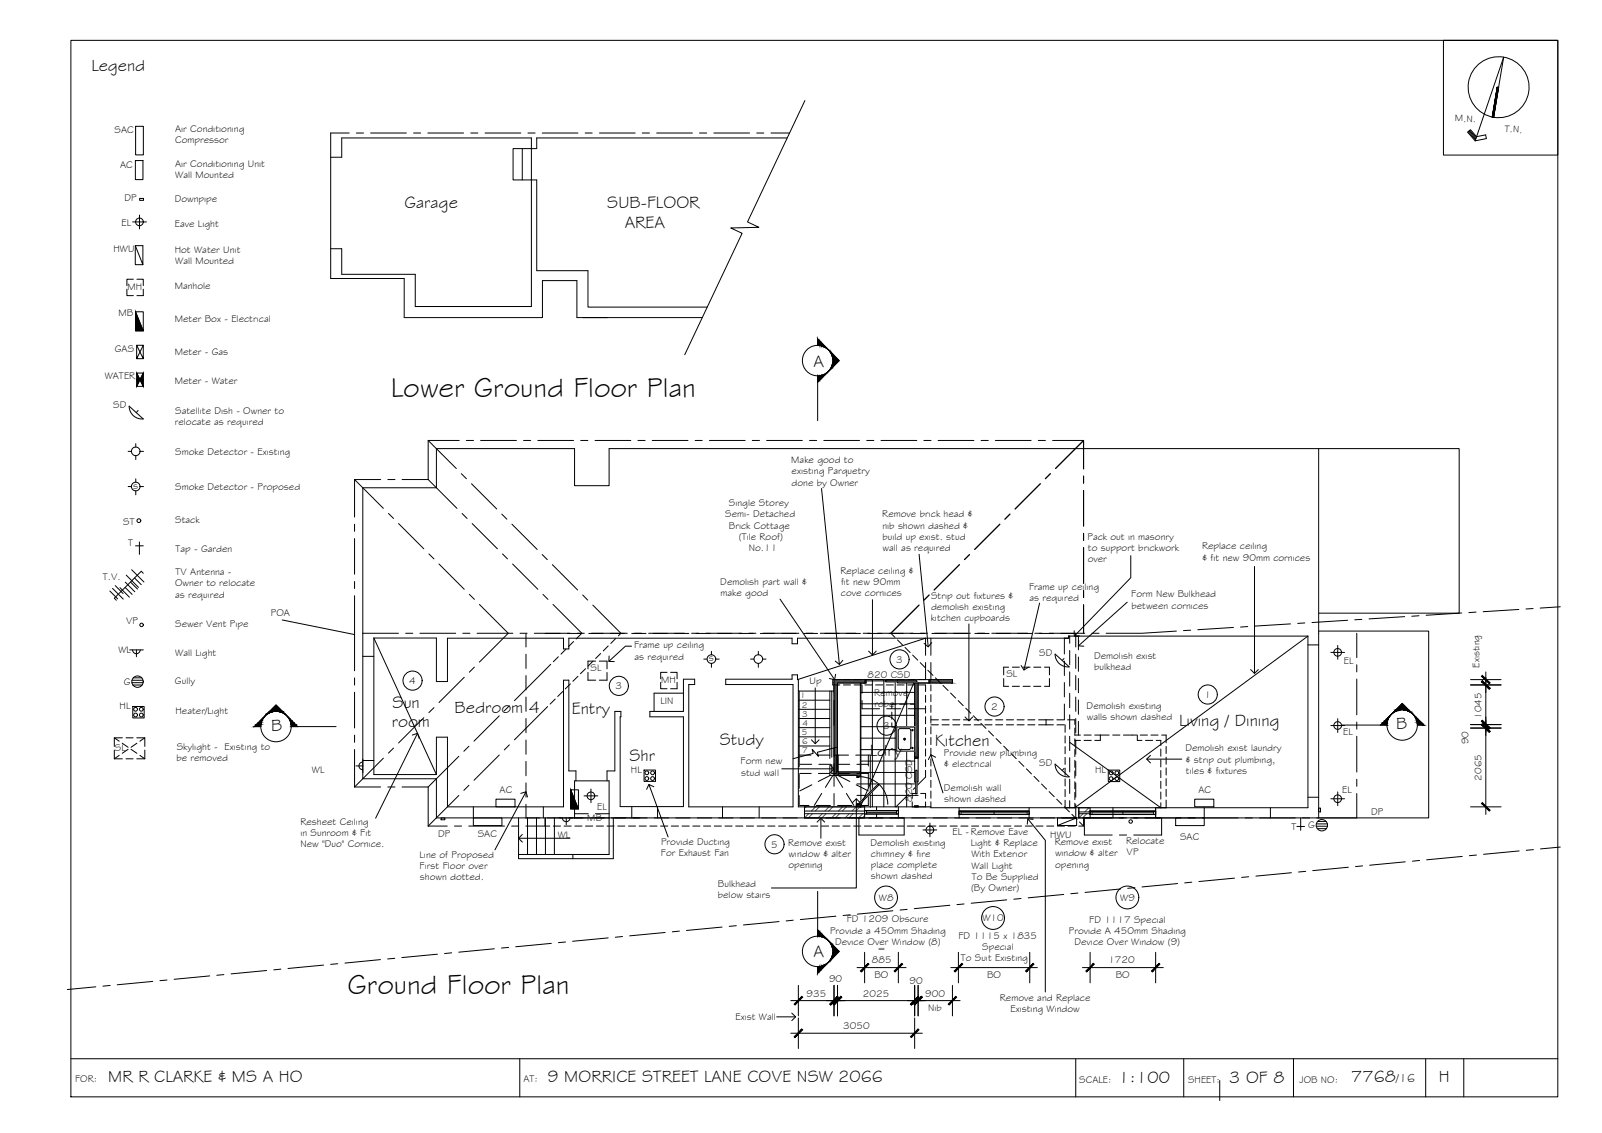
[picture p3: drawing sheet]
<svg xmlns="http://www.w3.org/2000/svg" width="420mm" height="297mm" viewBox="0 0 420 297" stroke-linecap="round" stroke-linejoin="round" font-family="sans-serif">
<!-- layer: HATCH -->
<g fill="#545454" stroke="#545454" stroke-width=".26">
<path d="M218.7 178.2l8.2 .9v-.9zM218.7 178.2l8.2 .9h-8.2z"/>
<path d="M218.7 179.1l1 .5v-.5zM218.7 179.1l1 .5h-1z"/>
<path d="M239.9 179.1l.9 19.4v-19.4zM239.9 179.1l.9 19.4h-.9z"/>
<path d="M245.8 178.2l4 .9v-.9zM245.8 178.2l4 .9h-3.1z"/>
<path d="M243.9 178.2l2.8 .9-.9-.9zM243.9 178.2l2.8 .9h-2.8z"/>
<path d="M224.8 211.1l.8 .1zM224.8 211.1l.8 .1z"/>
<path d="M224.8 211.2l.8 .3v-.3zM224.8 211.2l.8 .3h-.8z"/>
<path d="M218.7 179.6l1 22.8v-22.8zM218.7 179.6l1 22.8h-1z"/>
<path d="M218.7 202.4l6.9 .9v-.9zM218.7 202.4l6.9 .9h-6.9z"/>
<path d="M224.8 203.3l.8 .2v-.2zM224.8 203.3l.8 .2h-.8z"/>
</g>
<!-- layer: NEWWORK -->
<g fill="none" stroke="#000" stroke-width=".26">
<path d="M138 166.1v3.5M138 171.5v3.8M138 177.1v3.8M142.9 166.1h4M148.8 166.1h3.8M154.4 166.1h3.8M160 166.1h3.8M165.7 166.1h3.7M171.3 166.1h3.8M176.9 166.1h3.8M182.5 166.1h3.8M188.2 166.1h3.7"/>
<path d="M193.8 166.1h3.8M199.4 166.1h3.8M205 166.1h3.8M210.7 166.1h3.7M216.3 166.1h3.8M221.9 166.1h3.8M225.6 179.1v24.4M227.5 166.1h3.8M233.2 166.1h3.7M238.8 166.1h3.8M239.9 179.1v19.4h.9v-19.4h9v-.9h-5.9v.9M244.4 166.1h3.8"/>
<path d="M250 166.1h3.8M255.7 166.1h3.7M261.3 166.1h3.7M266.9 166.1h3.8M272.5 166.1h3.8M278.2 166.1h3.9v3.5M280.6 166.8v1.8M280.6 170.5v3.8M280.6 176.1v3.8M282.1 171.5v3.8M282.1 177.1v3.8M138 182.7v3.8"/>
<path d="M138 188.4v3.7M138 194v3.8M138 199.6v3.8M280.6 181.8v3.7M280.6 187.4v3.7M280.6 193v3.8M280.6 198.6v3.8M282.1 182.7v3.8M282.1 188.4v3.7M282.1 194v3.8M282.1 199.6v3.8M138 205.2v3.8"/>
<path d="M138 210.9v3.5h3.6M143.5 214.4h3.7M149.1 214.4h3.8M154.7 214.4h3.8M160.4 214.4h3.7M166 214.4h3.7M171.6 214.4h3.8M177.2 214.4h3.8M182.9 214.4h3.7M188.5 214.4h3.7M194.1 214.4h3.8M199.7 214.4h3.8"/>
<path d="M205.4 214.4h3.7M211 214.4h3.7M211 211.5h15.8v2.9h-15.8zM211 213.3h15.8M211 212.6h15.8M216.6 214.4h3.8M222.2 214.4h3.8M224.8 210.7v.8M225.6 202.4h-5.9v-23.3h7.2v-.9h-8.2v25.1h6.1v.2M225.6 211.1v.4M227.9 214.4h3.7M233.5 214.4h3.7"/>
<path d="M235 211.5h7.7M235.6 211.5v2.9M239.1 214.4h3.8M244.7 214.4h3.8M250.4 214.4h3.7M251.6 212.7v.8M256 214.4h3.7M261.6 214.4h3.8M267.2 214.4h3.8M269.9 212.7v.8M272.9 214.4h3.7M280.6 204.3v3.7"/>
<path d="M280.6 209.9v1.9M282.1 205.2v3.8M282.1 210.9v3.5h-3.6M282.9 211.8h3v2.6h-3M282.9 212.9h3M282.9 213.3h3M285.9 212.7v.8M303.1 212.7v.8"/>
</g>
<!-- layer: TILES -->
<g fill="none" stroke="#000" stroke-width=".26">
<path d="M225.8 179.1v32.4M227.2 178.5h8.2M227.2 178.2h8.2M228.8 178.2v33.3M231.8 178.2v33.3M234.8 178.2v33.3M237.8 179.1v32.4M225.6 181.5h14.3M225.6 184.5h14.3M225.6 187.5h14.3M225.6 190.5h14.3M225.6 193.5h14.3"/>
<path d="M225.6 196.5h14.3M225.6 199.5h14.3M224.8 205.5h16M224.8 208.5h16M225.6 202.5h14.3"/>
</g>
<!-- layer: HATCH -->
<g fill="none" stroke="#545454" stroke-width=".26">
<path d="M211.4 211.5l-.4 .4M212.1 213.3l-1.1 1.1M213.1 213.3l-1.1 1.1M213.9 211.5l-1.1 1.1M214.9 211.5l-1.1 1.1M215.7 213.3l-1.1 1.1M216.6 213.3l-1.1 1.1M217.5 211.5l-1.1 1.1M218.4 211.5l-1.1 1.1M219.2 213.3l-1.1 1.1M220.2 213.3l-1.1 1.1M221 211.5l-1.1 1.1"/>
<path d="M222 211.5l-1.1 1.1M222.7 213.3l-1.1 1.1M223.7 213.3l-1.1 1.1M224.5 211.5l-1.1 1.1M225.5 211.5l-1.1 1.1M226.3 213.3l-1.1 1.1M226.8 213.8l-.6 .6M283 211.8l-.1 .1M284 213.3l-1.1 1.1M285 213.3l-1.1 1.1M285.6 211.8l-1.1 1.1M285.9 212.5l-.4 .4"/>
</g>
<!-- layer: BORDER -->
<g fill="none" stroke="#000" stroke-width=".26">
<path d="M18.6 10.6h390v277h-390zM378.6 10.6h30v30.1h-30zM385.1 34.5l1.9 2.2M385.3 34.3l1.8 2.1M385.5 34.2l1.7 1.9M391.7 30.8l2.7-15.8-7.5 21.9 2.9-.6-.2-.9-2.3 .4-1.6-1.8-.8 .7 2 2.2M392.7 22.8l-1.3 7.9M18.6 277.6h390M136.3 277.6v10M282.1 277.6v10M310.5 277.6v10M339.2 277.6v10"/>
<path d="M373.9 277.6v10M383.9 277.6v10"/>
<circle cx="393" cy="22.9" r="8"/>
</g>
<!-- layer: SECTION POINT -->
<g fill="#000" stroke="#000" stroke-width=".26">
<path d="M216.9 97.7l.4-.3zM216.9 91.3l.4 .4zM217.6 96.9l-.3 .5zM217.6 92.1l.4 .5zM218.4 92.9l1.7 1.6-1.7 1.7zM69.6 187.7l-.4 .4zM69.9 187.3l.6-.3zM70.7 186.5l1.7-1.7 1.7 1.7zM74.8 187.3l.4 .4zM75.2 187.7l.4 .4zM364.9 187.3l-.4 .4zM365.3 186.9l-.4 .4z"/>
<path d="M367.8 184.4l1.6 1.7h-3.3zM369.7 186.6l.5 .3zM370.6 187.3l.4 .4zM216.9 246.2l.4 .4zM216.9 252.6l.4-.3zM217.3 246.6l.3 .5zM218 251.4l-.4 .5zM218.4 247.8l1.7 1.6-1.7 1.7z"/>
<path d="M214.4 88.9l.6 .5v1.2zM214.4 88.9v1.6l.6 .1z"/>
<path d="M214.4 98.5h.6v1.2zM214.4 98.5v1.7l.6-.5z"/>
<path d="M215 89.4l.5 .5v.8zM215 89.4v1.2l.5 .1z"/>
<path d="M215 98.5l.5-.1v.8zM215 98.5v1.2l.5-.5z"/>
<path d="M215.5 89.9l.5 .5v.4zM215.5 89.9v.8l.5 .1z"/>
<path d="M215.5 98.4l.5-.2v.5zM215.5 98.4v.8l.5-.5z"/>
<path d="M216 90.4l.5 .7zM216 90.4v.4l.5 .3z"/>
<path d="M216 98.2l.5-.2v.2zM216 98.2v.5l.5-.5z"/>
<path d="M216.5 90.9l.4 .5zM216.5 90.9l.4 .5z"/>
<path d="M216.5 98l.4-.3zM216.5 98v.2l.4-.4z"/>
<path d="M217.6 92.1l.4 .5zM217.3 91.7l.3 .4z"/>
<path d="M218 96.4l-.4 .5zM217.6 96.9l.4-.2z"/>
<path d="M218 92.4l.2 .2v.5zM218 92.4l.2 .7z"/>
<path d="M218.2 95.9v.5h-.2zM218 96.4v.3l.2-.3z"/>
<path d="M218.2 92.6l.2 .2v.9zM218.2 92.6l.2 1.1z"/>
<path d="M218.4 95.4v.9l-.2-.4zM218.2 95.9v.5l.2-.1z"/>
<path d="M218.4 92.8v1.4zM218.4 92.8v1.4z"/>
<path d="M218.4 94.8v1.4zM218.4 95.4v.9z"/>
<path d="M67.3 190h1.1l-1.7 .5zM66.7 190.5h1.7v-.5z"/>
<path d="M67.3 190l.5-.5h.7zM67.3 190h1.1l.1-.5z"/>
<path d="M68.3 188.9h.4l-.9 .6zM67.8 189.5h.7l.2-.6z"/>
<path d="M68.7 188.5h.2l-.6 .4zM68.3 188.9h.4l.2-.4z"/>
<path d="M68.7 188.5l.5-.4zM68.7 188.5l.5-.4z"/>
<path d="M70.5 186.7h.5l-.7 .3zM70.3 187l.7-.3z"/>
<path d="M69.9 187.3l.6-.3zM69.6 187.7l.4-.4z"/>
<path d="M70.6 186.6h1l-1.1 .1zM70.5 186.7l1.1-.1z"/>
<path d="M70.7 186.5h1.4zM70.6 186.6l1.5-.1z"/>
<path d="M72.7 186.5h1.4zM73.2 186.6h1z"/>
<path d="M73.2 186.6h1l-.4 .1zM73.8 186.7h.5l-.1-.1z"/>
<path d="M73.8 186.7h.5v.3zM74.3 186.7v.3h.2z"/>
<path d="M74.3 187l.5 .3zM74.5 187l.4 .3z"/>
<path d="M75.6 188.1l.3 .4zM75.6 188.1l.3 .4h.2z"/>
<path d="M75.9 188.5h.2v.4zM76.1 188.5v.4h.4z"/>
<path d="M76.1 188.9h.4l-.2 .6zM76.5 188.9l-.2 .6h.7z"/>
<path d="M76.3 189.5h.7l-.6 .5zM76.4 190h1.1l-.5-.5z"/>
<path d="M76.4 190h1.1l-1.1 .5zM76.4 190.5h1.6l-.5-.5z"/>
<path d="M362.6 189.6l1.2 .5v-.5zM362.6 189.6l1.2 .5h-1.7z"/>
<path d="M363.1 189.1l.7 .5 .1-.5zM362.6 189.6l.5-.5 .7 .5z"/>
<path d="M363.6 188.5l.3 .6 .2-.6zM363.6 188.5l.3 .6h-.8z"/>
<path d="M364.1 188.1v.4l.2-.4zM364.1 188.1v.4h-.5z"/>
<path d="M364.5 187.7l-.2 .4zM364.1 188.1l.4-.4-.2 .4z"/>
<path d="M365.6 186.6l-.2 .3 .4-.3zM365.3 186.9l.3-.3z"/>
<path d="M365.9 186.3l-.1 .3 .6-.3zM365.9 186.3l-.1 .3h-.2z"/>
<path d="M366 186.2l.4 .1 .5-.1zM366 186.2l.4 .1h-.5z"/>
<path d="M366.1 186.1h1.4zM366.1 186.1l.8 .1z"/>
<path d="M368 186.1l1.5 .1zM368 186.1l1.5 .1z"/>
<path d="M368.6 186.2l1.1 .1-.2-.1zM368.6 186.2l1.1 .1z"/>
<path d="M369.2 186.3l.7 .3-.2-.3zM369.2 186.3l.7 .3z"/>
<path d="M369.7 186.6l.5 .3zM370.1 186.9l.5 .4z"/>
<path d="M370.9 187.7l.5 .4zM370.9 187.7l.5 .4z"/>
<path d="M371.2 188.1l.7 .4zM371.2 188.1l.7 .4h-.4z"/>
<path d="M371.5 188.5l.9 .6-.5-.6zM371.5 188.5l.9 .6h-.8z"/>
<path d="M371.6 189.1l1.3 .5-.5-.5zM371.6 189.1l1.3 .5h-1.2z"/>
<path d="M371.7 189.6l1.7 .5-.5-.5zM371.7 189.6l1.7 .5h-1.6z"/>
<path d="M215 253.4l-.6 1.7 .6-.5zM214.4 253.4h.6l-.6 1.7z"/>
<path d="M215 244.3l-.6 1.1 .6 .1zM214.4 243.8l.6 .5-.6 1.1z"/>
<path d="M215.5 253.3l-.5 1.3 .5-.5zM215 253.4l.5-.1-.5 1.3z"/>
<path d="M215.5 244.8l-.5 .7 .5 .1zM215 244.3l.5 .5-.5 .7z"/>
<path d="M216 253.1l-.5 1 .5-.5zM215.5 253.3l.5-.2-.5 1z"/>
<path d="M215.5 245.6l.5 .2v-.5zM215.5 244.8l.5 .5-.5 .3z"/>
<path d="M216.5 252.9l-.5 .7zM216 253.1l.5-.2-.5 .7z"/>
<path d="M216 245.8l.5 .2v-.2zM216 245.3l.5 .5h-.5z"/>
<path d="M216.9 252.6l-.4 .5zM216.5 252.9l.4-.3-.4 .5z"/>
<path d="M216.5 246l.4 .3zM216.5 245.8l.4 .4-.4-.2z"/>
<path d="M218 251.4l-.4 .5zM217.6 251.9l-.3 .4z"/>
<path d="M217.6 247.1l.4 .4zM217.6 247l.4 .3z"/>
<path d="M218.2 250.8l-.2 .8 .2-.2zM218.2 250.8l-.2 .8z"/>
<path d="M218 247.5l.2 .5v-.5zM218 247.3l.2 .2h-.2z"/>
<path d="M218.4 250.3l-.2 1.1 .2-.2zM218.4 250.3l-.2 1.1z"/>
<path d="M218.4 247.7l-.2 .3 .2 .6zM218.2 247.5l.2 .2-.2 .3z"/>
<path d="M218.4 249.7v1.5zM218.4 249.7v1.5z"/>
<path d="M218.4 247.8v1.4zM218.4 247.7v.9z"/>
</g>
<g fill="none" stroke="#000" stroke-width=".26">
<path d="M214.4 90.5v-1.6l5.7 5.6-5.7 5.7M214.4 98.5v11.8M68.4 190.5h-1.7l5.7-5.7 5.6 5.7M76.4 190.5h11.7M352 190.1h11.8M362.1 190.1l5.7-5.7 5.6 5.7h-1.6M214.4 233.7v11.7M214.4 243.8l5.7 5.6-5.7 5.7v-1.7"/>
<circle cx="214.4" cy="94.5" r="4"/>
<circle cx="72.4" cy="190.5" r="4"/>
<circle cx="367.7" cy="190.1" r="4"/>
<circle cx="214.4" cy="249.4" r="4"/>
</g>
<!-- layer: TEXT -->
<g fill="none" stroke="#000" stroke-width=".26">
<circle cx="108.2" cy="178.4" r="2.51"/>
<circle cx="162.3" cy="179.8" r="2.51"/>
<circle cx="235.9" cy="172.9" r="2.51"/>
<circle cx="232.5" cy="190.2" r="2.51"/>
<circle cx="260.8" cy="185.2" r="2.51"/>
<circle cx="316.8" cy="182.1" r="2.51"/>
<circle cx="203.1" cy="221.3" r="2.51"/>
</g>
<!-- layer: SERVICES -->
<g fill="none" stroke="#000" stroke-width=".26">
<path d="M35.6 33.1h2v7.5h-2zM34.8 58.2h3.6M35.5 42.1h2v5h-2zM36.6 56.4v3.6M36.6 52h1v.5h-1zM33.3 75.8v1.7h1.7M35 73.2h-1.7v1.7M35.5 64.4l2 5v-5h-2v5h2M35.9 73.2h1.7v1.7M37.6 75.8v1.7h-1.7M35.5 81.7v5h2.1l-2.1-5h2.1v5M35.8 90.5l1.8 3.5v-3.5"/>
<path d="M35.8 94l1.8-3.5h-1.8v3.5h1.8M37.6 97.8v3.5l-1.8-3.5h1.8l-1.8 3.5h1.8M33.6 118.3h.9M33.9 106.5l3.7 3.3a3.4 3.4 0 0 1-3.7-3.3zM35.6 116.3v.9M35.6 119.5v1M36.2 107.6l-.5 .6M36.7 118.3h.9M33.6 127.6h.9M35.6 125.5v.9M35.6 128.7v1M36.7 127.6h.9"/>
<path d="M28.8 155l2.1 2M29.5 154.3l2.8 2.8M30.2 153.5l2.1 2.1M31.5 154.1l2.4 2.5M32.8 154l1.9 1.8M32.9 152.6l2.5 2.5M33.1 150.8l3.2 3.2M34.2 152.6l1.9 1.8M34.5 149.4l3.2 3.2M35.3 151.5l1.7 1.8M35.5 143.1h2.1M36.6 142.1v3.2"/>
<path d="M37.6 150.3l-.6-.5-7 7 .5 .6M34 170.4h3.6M34.6 179h3M34.6 178.3h2.9M34.8 170.4a1.01 1.01 0 0 0 1 1 1.01 1.01 0 0 0 1-1M34.8 179.6h2.5M35 177.7h2.2M35.8 170.4v1.8M74 162.5l19 3.9M154.2 176.3v2h2M156.2 173.3h-2v2.1M157.2 173.3h2v2.1"/>
<path d="M159.2 176.3v2h-2M173.3 178.9v1.7h1.6M174.9 176.3h-1.6v1.7M175.9 176.3h1.7v1.7M177.6 178.9v1.7h-1.7M184.6 172.8h.9M186.6 170.8v.9M186.6 173.9v1.1M187.7 172.8h.9M196.9 172.8h.9M198.9 170.8v.9M198.9 173.9v1.1"/>
<path d="M200 172.8h.9M263.2 177.9v2h1.3M264.5 174.9h-1.3v2M265.5 174.9h1.9M265.5 179.9h1.9M268.3 174.9h1.9M268.3 179.9h1.9M271.1 174.9h1.9M271.1 179.9h1.9M273.9 174.9h1.3v2M275.2 177.9v2h-1.3M276.7 171.5a3.4 3.4 0 0 0 3.7 3.3"/>
<path d="M276.7 171.5l3.7 3.4M279.1 172.6l-.5 .6M349 171h3.6M350.8 169.2v3.6M30 196.7v2.2h2.1M30 193.4h2.1M31.3 194.3l-1.3-.9v2.3M31.3 198l-1.3 .9M32.1 194.9l1.5 1M33 193.4h1.9M33 198.9h1.9M33.6 196.4l-1.5 1.1"/>
<path d="M34.4 196.4l1.5 1.1M34.8 185.2h3v3h-3zM35.9 193.4h2.1v2.3M35.9 194.9l-1.5 1M36.7 198l1.3 .9M38 196.7v2.2h-2.1M38 193.4l-1.3 .9M95.1 199.8a1.01 1.01 0 0 0-1 1 1.01 1.01 0 0 0 1 1M95.2 199v3.6M349 190.2h3.6M350.8 188.4v3.6M93.4 200.8h1.8"/>
<path d="M115.7 214.4h1v.5h-1zM124.1 214.4h7.5v2h-7.5zM130.1 209.5h5v2h-5zM146.7 214.4h3.6M147.5 214.4a1.01 1.01 0 0 0 1 1 1.01 1.01 0 0 0 1-1M148.5 214.4v1.8M149.7 207.1v5h2l-2-5h2v5M153.2 208.7h3.6M155 206.9v3.6M168.9 201.9h3v3h-3zM242.1 217.6h3.6M243.9 215.8v3.6"/>
<path d="M276.7 200.3a3.4 3.4 0 0 0 3.7 3.4l-3.7-3.4M279.1 201.5l-.5 .5M282.4 214.4v2h-5v-2h5l-5 2M290.7 201.9h3v3h-3zM308.3 214.4h7.5v2h-7.5zM313.3 209.5h5.1v2h-5.1zM340.1 216.7h2M341.1 214.4v3.3M345.2 216.6h3M345.3 216h2.9M345.5 217.2h2.4M345.6 215.4h2.2"/>
<path d="M345.8 211.9h.5v.9h-.5zM349 209.4h3.6M350.8 207.6v3.6"/>
<circle cx="36.6" cy="58.2" r="1.01"/>
<circle cx="35.6" cy="118.3" r="1.13"/>
<circle cx="35.6" cy="127.6" r="1.13"/>
<circle cx="36.4" cy="136.5" r=".5"/>
<circle cx="36.1" cy="178.7" r="1.49"/>
<circle cx="37.1" cy="163.8" r=".46"/>
<circle cx="186.6" cy="172.8" r="1.13"/>
<circle cx="198.9" cy="172.8" r="1.13"/>
<circle cx="350.8" cy="171" r="1.01"/>
<circle cx="35.6" cy="187.5" r=".5"/>
<circle cx="35.6" cy="186" r=".5"/>
<circle cx="37.1" cy="187.5" r=".5"/>
<circle cx="37.1" cy="186" r=".5"/>
<circle cx="350.8" cy="190.2" r="1.01"/>
<circle cx="155" cy="208.6" r="1.01"/>
<circle cx="169.6" cy="204.1" r=".5"/>
<circle cx="169.6" cy="202.6" r=".5"/>
<circle cx="171.2" cy="202.6" r=".5"/>
<circle cx="171.2" cy="204.1" r=".5"/>
<circle cx="243.9" cy="217.6" r="1.01"/>
<circle cx="291.4" cy="202.6" r=".5"/>
<circle cx="291.4" cy="204.1" r=".5"/>
<circle cx="292.9" cy="202.6" r=".5"/>
<circle cx="292.9" cy="204.1" r=".5"/>
<circle cx="296.5" cy="215.4" r=".46"/>
<circle cx="346.7" cy="216.3" r="1.49"/>
<circle cx="350.8" cy="209.4" r="1.01"/>
</g>
<!-- layer: EXISTING -->
<g fill="none" stroke="#000" stroke-width=".26">
<path d="M86.7 34.9v38.1h19.3v10.3h36.3v-9.7h9v9.7h32.9M134.6 39h4.8v8.2h-4.8zM137 39v8.2M139.4 39v-2.8h-49.8v5h-2.9M206.5 36.2h-65.7v2.8h-1.4M86.7 65.2h2.9v6.7h19.3v8.5h30.5v-33.2h1.4v23.8h13.4v9.5h31.3M345.8 117.6h36.9v43.2h-36.9M95.2 127.9h19.3v-10.3h36.2v9.7h9.1v-9.7h186v96.8h-231.3v-10.2h-19.3zM95.2 172.1h2.9M220.3 178.2h-1.9v1.4h1.9M221.2 178.2h1.9M221.2 179.6h1.9"/>
<path d="M224 178.2h1.9M224 179.6h1.9M226.1 179.6v2.2M226.8 178.2h1.9M226.8 179.6h1.9M229.6 178.2h1.9M229.6 179.6h1.9M232.4 178.2h1.9M232.4 179.6h1.9M235.3 178.2h1.8M235.3 179.6h1.8M238.1 178.2h1.9"/>
<path d="M238.1 179.6h1.9M240.9 179.6h1.8v1.7M242.7 173.7v4.5h-1.8M242.7 167.3v4.5M244.1 167.3v4.5M244.1 173.7v4.5M244.1 179.6v1.5M279.2 167.3v4.2M279.2 173.3v3.8M279.2 179v3.7M280.3 167.3h-71.1v1.5h-1.5v-1.5h-58.5v2.8h-1.4v-2.8h-30.4v11.4h-2.9v-11.4h-16.4v35.8h16.4v-9.8h2.9v18.2h30.4v-33.2h1.4v23.8h1.9v2.6M280.3 166.8h62.7v45h-98.9v-1.6"/>
<path d="M282.8 166.8v3.6M282.8 172.2v3.8M282.8 177.9v3.7M343 169.1h2.8M345.8 165.5h28.9v48.9h-28.9M95.2 199.4h2.9M179.2 181.7h-7.7v4.8M226.1 183.6v2.2h4.6M232.5 185.8h3.8M238.2 185.8h4.5M242.7 182.3v1.8M242.7 185.1v1.9"/>
<path d="M242.7 187.9v1.9M242.7 190.7v1.9M242.7 193.5v1.9M242.7 196.3v1.9M242.7 199.2v1.8M244.1 182.1v1.9M244.1 184.9v1.9M244.1 187.7v1.9M244.1 190.5v1.9M244.1 193.3v1.9M244.1 196.1v1.9M244.1 199v1.8"/>
<path d="M244.1 190h2M244.1 188.7h2M247.1 190h1.8M247.1 188.7h1.8M249.9 190h1.8M249.9 188.7h1.8M252.7 190h1.9M252.7 188.7h1.9M255.5 190h1.9M255.5 188.7h1.9M258.3 190h1.9M258.3 188.7h1.9"/>
<path d="M261.1 190h1.9M261.1 188.7h1.9M263.9 190h1.9M263.9 188.7h1.9M266.7 190h1.9M266.7 188.7h1.9M269.6 190h1.8M269.6 188.7h1.8M272.4 190h3.9M272.4 188.7h3.9M274.3 188.7v1.3M277.2 188.7h1.9"/>
<path d="M277.2 190h2M279.2 184.6v4.1M279.3 190v2M279.3 192.9v1.9M279.3 195.7v1.9M279.3 198.6v1.8M280 188.7h1.9v1.2M281.9 194.1h1.5M281.9 192.7h1.5M281.9 190.9v1.9M281.9 193.7v1.9M281.9 196.5v1.9"/>
<path d="M281.9 199.3v1.9M282.8 183.5v3.8M282.8 189.1v3.6M284.3 192.7h1.9M284.3 194.1h1.9M287.1 192.7h3.8M288.6 192.7v1.4h-1.5M291.8 192.7h1.9M294.6 192.7h3.5M298.3 192.7v1.4h1.2M299 192.7h1.9M300.4 194.1h1.9"/>
<path d="M301.9 192.7h1.8M303.2 194.1h1.2v1.3M304.4 196.4v1.9M304.4 199.2v1.9M304.7 192.7h1.1v2M305.8 195.7v1.9M305.8 198.5v1.9M124.1 211.5v2.9M136 214.4v10.7h24.9v-10.7M138.4 214.4v9.6M140.7 214.4v9.6M142.5 211.5v2.9"/>
<path d="M143.1 214.4v9.6M145.4 214.4v9.6M150.7 214.4v-9.7h9.1v19.3h-23.8M150.7 213.3h3.6M156.2 213.3h3.6M159.2 204.7v-2.6h2.1v-15.6h1.5v1.4h-.1v23.6h16.5v-23.6h-8.8v-1.4h8.8v-8.4h3v1.4h-1.6v32h27.4v-32h-17.7v-1.4h17.4v-1.2h1.5v1.3h.2v33.3h25.6l3.2-3.2M165.7 211.5v2.9M172.5 211.5v2.9M189.5 211.5v2.9M199.1 211.5v2.9M211 211.5v2.9M229.9 211.5v1"/>
<path d="M229.9 213.4v1M239.3 210.2v1.3h3.4v-1.3M240.5 208h-1.2v1.3M241.5 208h1.2v1.3M242.7 202v1.7l-3.2 3.3M244.1 201.8v1.8M244.1 204.6v1.9M244.1 207.4v1.9M251.6 211.8v2.6M269.9 211.8v2.6M279.3 201.4v1.8M279.3 204.2v1.9"/>
<path d="M279.3 207v1.9M279.3 209.8v2M281.9 202.1v1.9M281.9 204.9v1.9M281.9 207.7v1.9M281.9 210.6v1.2M282.9 211.7v2.7M291.9 211.8v2.6M304.4 202v1.9M304.4 204.8v1.9M304.4 207.6v1.9M304.4 210.5v1.3"/>
<path d="M305.8 201.3v1.9M305.8 204.1v1.9M305.8 206.9v1.9M305.8 209.8v2M315.8 211.8v2.6M333.2 211.8v2.6M343 209h2.8M150.2 224v1.1M319.9 283.3v5.2"/>
</g>
<!-- layer: STAIRS -->
<g fill="none" stroke="#000" stroke-width=".26">
<path d="M209.4 181.2h9.3M209.6 198h3.1M209.6 195.6h8M209.6 193.2h8M209.6 190.8h8M209.6 188.4h8M209.6 186h8M209.6 183.6h8M209.6 181.2v19.9M214.6 198h3M217.6 181.2v17.7M218.2 181.2v17.3"/>
<path d="M218.7 198h3.9M218.7 183.6v6.6M218.7 196.1v2.3M219.3 198v4.8h-1.1v-2.4M219.8 198v5.3h-2.2v-2.6M224.4 198h3.8v13.7M227.7 198v2.8M209.6 202.9v3.8M209.6 208.5v2.7M209.7 211.2h2.5M209.7 202.8h3.1M209.7 200.4h3.2"/>
<path d="M212.9 205.8l-3.2 1.6M214.1 211.2h3.7M214.6 202.8h3M214.8 200.4h3.1M215.5 208l-1.9 3.2M217.8 203.3l-3.2 1.6M218.4 203.3l-1.9 3.1M218.7 200.2v2.3M218.7 203v3.2M218.7 208v3.2M219.1 203.3l1.9 3.1M219.7 211.2h3.7"/>
<path d="M219.7 203.3l3.2 1.6M219.8 202.8h3M219.8 200.4h3M222 208l2 3.2M224.6 205.8l3.1 1.6M224.7 202.8h3M224.7 200.4h3M227.7 208.3v2.9h-2.4M227.7 202.7v3.8"/>
</g>
<!-- layer: ROOFPLAN EXIST. -->
<g fill="none" stroke="#000" stroke-width=".26">
<path d="M112.3 115.5l7.4 7.3M120.4 115.5h-8.1v10.2M122.3 115.5h1.9M126.1 115.5h9.3M137.3 115.5h1.9M141.1 115.5h9.3M152.3 115.5h1.9M156.1 115.5h9.3M167.3 115.5h1.9M171.1 115.5h9.3M182.3 115.5h1.9M186.1 115.5h9.3"/>
<path d="M197.3 115.5h1.9M201.1 115.5h9.3M212.3 115.5h1.9M216.1 115.5h9.3M227.3 115.5h1.9M231.1 115.5h9.3M242.3 115.5h1.9M246 115.5h9.4M257.3 115.5h1.9M261.1 115.5h9.3M272.3 115.5h1.9M276.1 115.5h8.1"/>
<path d="M93 125.7v9.9M93 137.4v1.9M93 125.7l7.5 7.6M93 125.7h6.8M101.7 125.7h1.9M101.9 134.6l1.3 1.3M104.5 137.3l6.7 6.6M105.5 125.7h6.8M112.3 125.7l7.6 7.6M121 124.2l1.3 1.3M121.2 134.6l1.3 1.3M123.7 126.8l6.6 6.6"/>
<path d="M123.8 137.3l6.7 6.6M131.6 134.8l1.3 1.3M134.3 137.4l6.6 6.7M262.2 137.4l-6.6 6.7M264.9 134.8l-1.3 1.3M272.8 126.8l-6.6 6.6M275.5 124.2l-1.3 1.3M276.8 122.8l7.4-7.3v7.4M284.2 124.8v1.9M284.2 128.6v9.3M284.2 139.8v1.9M93 141.2v9.4"/>
<path d="M93 152.4v1.9M93 156.2v19.7M112.5 145.2l1.3 1.3M115.1 147.9l6.7 6.6M123.1 155.8l1.3 1.3M125.7 158.5l7.6 7.5-7.6 7.6M131.8 145.2l1.3 1.3M134.4 147.9l6.7 6.6M142.2 145.4l1.3 1.3M142.4 155.8l1.3 1.3M144.9 148l6.6 6.7M145 158.5l7.6 7.5-1.5 1.5"/>
<path d="M152.8 156l1.3 1.3M155.5 158.6l7.3 7.4-.6 .7M241 158.6l-7.4 7.4 1.1 1.1M243.7 156l-1.4 1.3M251.6 148l-6.6 6.7M254.3 145.4l-1.4 1.3M284.2 143.6v9.3M284.2 154.8v1.9M284.2 158.6v7.4M93 177.7v1.9M121.8 177.6l-6.7 6.6M124.4 174.9l-1.3 1.3"/>
<path d="M144.4 174.2l-9.5 9.5M146.4 172.2l-1.3 1.3M148.4 170.2l-1.3 1.3M149.6 179.3l-1.3 1.3M150.4 168.2l-1.3 1.3M151.6 177.3l-1.4 1.3M153.6 175.3l-1.4 1.3M155.5 173.3l-1.3 1.3M157.5 171.3l-1.3 1.3M159.5 169.3l-1.3 1.4M161.5 167.4l-1.3 1.3M235.4 167.8l1.3 1.3"/>
<path d="M237.4 169.7l1.3 1.4M239.4 171.7l1.3 1.4M241.3 173.7l1.4 1.4M243.3 175.7l1.4 1.4M245.3 177.7l1.4 1.3M247.3 179.7l1.4 1.3M355.8 166v6.4M355.8 174.3v1.9M355.8 178v9.4M93 181.5v9.4M93 192.7v1.9M93 196.5v9.8"/>
<path d="M100.5 198.8l-7.5 7.5M103.2 196.1l-1.3 1.3M111.2 188.2l-6.7 6.6M113.8 185.5l-1.3 1.3M120.3 198.3l-8 8M123 195.6l-1.3 1.4M130.9 197.9l-6.6 6.7M130.9 187.7l-6.6 6.6M133.6 195.3l-1.3 1.3M133.6 185l-1.3 1.4M143.6 185.2l-8.7 8.8M145.6 183.3l-1.3 1.3"/>
<path d="M147.6 181.3l-1.3 1.3M249.3 181.7l1.3 1.3M251.3 183.7l1.3 1.3M253.3 185.7l1.3 1.3M255.3 187.7l1.3 1.3M257.3 189.6l1.3 1.4M259.3 191.6l1.3 1.3M261.2 193.6l1.4 1.3M263.2 195.6l1.3 1.3M265.2 197.6l1.3 1.3M267.2 199.6l1.3 1.3M355.8 189.3v1.9"/>
<path d="M355.8 193v9.4M93 206.3h6.8M101.7 206.3h1.9M105.5 206.3h6.8M112.3 216.6h5M112.3 206.3v10.3M119.2 216.6h1.9M120.3 208.5l-8 8.1M122.9 216.6h9.4M123 205.9l-1.3 1.3M134.2 216.6h1.9M137.9 216.6h6.3"/>
<path d="M142.9 214.4v2.2M145.1 216.6h1.9M147.9 216.6h1.9M150.8 216.6h1.8M153.6 216.6h1.9M156.4 216.6h1.9M159.2 216.6h1.9M162 216.6h1.9M164.8 216.6h1.9M167.6 216.6h1.9M170.4 216.6h1.9M173.3 216.6h1.8"/>
<path d="M176.1 216.6h1.9M178.9 216.6h1.9M181.7 216.6h1.9M184.5 216.6h1.9M187.3 216.6h1.9M190.1 216.6h1.9M192.9 216.6h1.9M195.8 216.6h1.8M198.6 216.6h1.9M201.4 216.6h1.8M204.2 216.6h1.9M207 216.6h1.9"/>
<path d="M209.8 216.6h1.9M212.6 216.6h1.9M215.4 216.6h1.9M218.3 216.6h1.8M221.1 216.6h1.9M223.9 216.6h1.8M226.7 216.6h1.9M229.5 216.6h1.9M232.3 216.6h1.9M235.1 216.6h1.9M237.9 216.6h1.9M240.8 216.6h1.8"/>
<path d="M243.6 216.6h1.9M246.4 216.6h1.8M249.2 216.6h1.9M252 216.6h1.9M254.8 216.6h1.9M257.6 216.6h1.9M260.4 216.6h1.9M263.3 216.6h1.8M266.1 216.6h1.8M268.9 216.6h1.8M269.2 201.6l1.3 1.3M271.2 203.6l1.3 1.3"/>
<path d="M271.7 216.6h1.9M273.2 205.5l1.3 1.4M274.5 216.6h1.9M275.2 207.5l1.3 1.4M277.1 209.5l1.4 1.4M277.3 216.6h1.9M279.1 211.5l1.4 1.3M280.1 216.6h1.9M281.1 213.5l1.4 1.3M282.9 216.6h1.3M294.7 214.4h-10.5v2.2l-1.1-1.1M296.6 214.4h1.9"/>
<path d="M300.3 214.4h9.4M311.6 214.4h1.9M315.3 214.4h9.4M326.6 214.4h1.9M330.3 214.4h9.4M341.6 214.4h1.9M355.8 204.3v1.9M355.8 208v6.4h-10.5"/>
</g>
<!-- layer: SERVICES -->
<path d="M35.5 81.7l2.1 5h-2.1zM35.8 97.8l.9 1.7h-.9zM35.8 99.5h.9l-.9 1.8zM36.7 99.5h.9v1.8zM37.6 97.8v1.7h-.9zM149.7 207.1l2 5h-2z" fill="#000" stroke="#000" stroke-width=".26"/>
<!-- layer: 0.13 -->
<path d="M211.1 26.4l-15 31.8 2.9 1.4-7.3 .2 2.9 1.4-15 31.8M98.1 167.3l16.4 35.8M239.7 179.1l-14.1 32.4M242.7 167.3l-33.5 10.9M343 166.8l-61.1 45M219.7 195.8l-5.3 1.4 .2 1.1-1.6-1.9 .3 1.1-5.3 1.4M280.6 194.6l23.8 17.2M225.6 203.7a7.2 7.2 0 0 1 7.2 7.2" fill="none" stroke="#000" stroke-width=".26"/>
<!-- layer: 0 -->
<g fill="none" stroke="#000" stroke-width=".26">
<path d="M215.5 128.1l4.6 46.1M204.6 157.1l14.3 21.1M228.8 157.2v14.5M241.1 145.3l2.3 24.3M272.7 158.1l-4.2 17.6M295.6 157.9l-12.8 11.4M296.6 145.7v5.8l-14.8 15.3M329 148.5v28M159.8 172l-.1 1.4 1.4 .1M165.6 169.4h-1.6l-4.3 4M219.2 176.8l-.3 1.4-1.4-.3M221.1 173.1l-1 1.1-1-.9"/>
<path d="M227.8 170.7l1 1 1-1M244.4 168.5l-1 1.1-1-.9M254.1 163.6v25.4M267.8 174.5l.7 1.2 1.3-.8M281.7 165.4l.1 1.4 1.4-.1M282.9 167.9l-.1 1.4 1.5 .1M328 175.5l1 1 1-1M108.1 192.7l1.4-.5 .4 1.4M109.5 192.2l-11 22.3M212.8 194l1 1 1-1M213.8 180.4v14.6M244.1 197.9l3.2 10"/>
<path d="M245.4 198.5l-1.3-.6-.6 1.2M253.1 188l1 1 1-1M300.7 199h9.3M301.7 198l-1 1 1 1M136 219.8h13.5M136.6 208l1.4-.4 .4 1.4M137 218.8l-1 1 1 1M138 207.6l-8.2 15.2M170.2 205.7l5 13.7M171.5 206.3l-1.3-.6-.6 1.2M205 201.6h13.7M214.3 215.5l1-1 1 1"/>
<path d="M215.3 214.5v5.3M217.7 200.6l1 1-1 1M223.6 210.4l1-1 1 1M224.6 209.4v23.4h-22.3M269.6 214.7l4.6 5.6v39.8M271 214.8l-1.4-.1-.2 1.4M203.7 266.6h5M207.7 265.6l1 1-1 1"/>
</g>
<!-- layer: BOUNDARY -->
<g fill="none" stroke="#000" stroke-width=".26">
<path d="M86.7 34.9h4.9M93.5 34.9h1.8M97.2 34.9h9.4M108.5 34.9h1.8M112.2 34.9h9.4M123.5 34.9h1.8M127.2 34.9h9.4M138.5 34.9h1.8M142.2 34.9h9.4M153.5 34.9h1.8M157.2 34.9h9.4M168.5 34.9h1.8"/>
<path d="M172.2 34.9h9.4M183.5 34.9h1.8M187.2 34.9h9.4M198.5 34.9h1.8M202.2 34.9h4.9M398.3 159.8l-9.3 .6M402.1 159.5l-1.9 .2M409.2 159.1l-5.2 .3M95.2 166h9.3M106.4 166h1.9M110.1 166h9.4M121.4 166h1.9"/>
<path d="M125.1 166h9.4M136.4 166h1.8M140.1 166h9.4M151.4 166h1.9M155.1 166h9.4M166.4 166h1.9M170.1 166h9.4M181.4 166h1.8M185.1 166h9.4M196.4 166h1.9M200.1 166h9.4M211.4 166h1.9"/>
<path d="M215.1 166h9.4M226.4 166h1.8M230.1 166h9.4M241.4 166h1.9M245.1 166h9.4M256.4 166h1.9M260.1 166h9.4M271.4 166h1.8M275.1 166h9.4M286.4 166h1.9M308.5 165.5l-9 .5h-9.4M312.3 165.2l-1.9 .1"/>
<path d="M323.5 164.5l-9.4 .6M327.2 164.3l-1.8 .1M338.5 163.6l-9.4 .5M342.2 163.3l-1.9 .1M353.4 162.6l-9.3 .6M357.2 162.4l-1.9 .1M368.4 161.7l-9.3 .6M372.2 161.4l-1.9 .2M383.4 160.7l-9.4 .6M387.1 160.5l-1.9 .1M223 239.8l-1.9 .2M234.2 238.8l-9.4 .9"/>
<path d="M237.9 238.4l-1.8 .2M249.1 237.3l-9.3 .9M252.8 237l-1.8 .2M264 235.9l-9.3 .9M267.8 235.6l-1.9 .1M279 234.5l-9.4 .9M282.7 234.1l-1.9 .2M293.9 233.1l-9.3 .9M297.7 232.7l-1.9 .2M308.8 231.6l-9.3 .9M312.6 231.3l-1.9 .2M323.8 230.2l-9.4 .9"/>
<path d="M327.5 229.9l-1.9 .1M338.7 228.8l-9.3 .9M342.4 228.4l-1.8 .2M353.6 227.4l-9.3 .9M357.4 227l-1.9 .2M368.6 225.9l-9.4 .9M372.3 225.6l-1.9 .2M383.5 224.5l-9.3 .9M387.2 224.2l-1.8 .1M398.4 223.1l-9.3 .9M402.2 222.8l-1.9 .1M409.2 222.1l-5.2 .5"/>
<path d="M25.1 258.7l-7.5 .7M28.9 258.4l-1.9 .1M40.1 257.3l-9.4 .9M43.8 256.9l-1.9 .2M55 255.9l-9.3 .8M58.7 255.5l-1.8 .2M69.9 254.4l-9.3 .9M73.7 254.1l-1.9 .2M84.9 253l-9.4 .9M88.6 252.7l-1.9 .1M99.8 251.6l-9.3 .9M103.5 251.2l-1.8 .2"/>
<path d="M114.7 250.2l-9.3 .9M118.5 249.8l-1.9 .2M129.7 248.7l-9.4 .9M133.4 248.4l-1.9 .2M144.6 247.3l-9.3 .9M148.3 247l-1.8 .1M159.5 245.9l-9.3 .9M163.3 245.5l-1.9 .2M174.5 244.5l-9.4 .9M178.2 244.1l-1.9 .2M189.4 243l-9.3 .9M193.1 242.7l-1.9 .2"/>
<path d="M204.3 241.6l-9.3 .9M208.1 241.3l-1.9 .1M219.3 240.2l-9.4 .9"/>
</g>
<!-- layer: NEWWORK -->
<path d="M280.3 166.8v.5M280.6 166.8h-.3v.5h-1.1M282.1 166.8h.7M242.7 211.5h1.4M279.3 211.8h2.6M305.8 211.8h-2.7v2.6h1.1" fill="none" stroke="#000" stroke-width=".3"/>
<!-- layer: MASK -->
<g fill="#fff" stroke="#fff" stroke-width=".26">
<path d="M225.2 210.6l.3-.2v.5z"/>
<path d="M225.5 210.4l4.8-4.9-4.8 5.4z"/>
<path d="M230.3 205.5l-4.8 5.4 4.8-4.9zM230.3 205.5l.2 .3-.2 .2z"/>
<path d="M240.2 201.9v6.2l.3-6.2zM240.5 201.9v6.2h-.3z"/>
<path d="M232.3 178.4l8.2 .4v-.4zM232.3 178.4l8.2 .4h-8.2z"/>
<path d="M239.9 190.6l-4.7 6.3h4.7zM235.2 190.6h4.7l-4.7 6.3z"/>
</g>
<path d="M235.2 190.6h4.7v6.3h-4.7zM237.5 196.8h.1M237.8 196.7h.1M239.6 193.8v1h-1.4a.71 .71 0 0 0-.7 .7v1.3M239.9 193.8v1.7l-1.4-.1a.71 .71 0 0 0-.7 .8v.5M225.2 210.6l5.1-5.1 .2 .3-5 5.1z" fill="none" stroke="#fff" stroke-width=".26"/>
<!-- layer: DOORS -->
<path d="M226.9 178.2h.3v.9h-.3zM232.3 178.4h8.2v.4h-8.2zM235.4 178.4v-.2h8.5v.9h-8.5v-.3M243.6 178.2v.9M239.9 198.8h.9M224.8 210.7l.8 .2v.2h-.8zM224.8 203.5h.8v.2l-.8 .1zM225.2 210.6l5.1-5.1 .2 .3-5 5.1zM239.9 211.2h.9v.3h-.9zM240.2 205h-.3v-6.5h.9v6.5h-.3M240.2 201.9h.3v6.2h-.3z" fill="none" stroke="#000" stroke-width=".26"/>
<!-- layer: WINDOWS -->
<g fill="none" stroke="#000" stroke-width=".26">
<path d="M226.8 212.5h8.8M226.8 213.4h8.8M227.3 212.5v.9M227.3 213h7.8M235.1 212.5v.9M251.6 213.5h18.3M251.6 212.7v.8M252 213.1h17.4M252 212.7v.8M260.7 212.7v.8M269.4 212.7v.8M269.9 212.7h-18.3h18.3"/>
<path d="M269.9 212.7v.8h-18.3M285.9 212.7v.8M285.9 213.5h17.2M286.4 212.7v.8M286.4 213.1h16.2M294.5 212.7v.8M302.6 212.7v.8M303.1 212.7h-17.2h17.2M303.1 212.7v.8h-17.2"/>
<circle cx="232.4" cy="235.3" r="3"/>
<circle cx="295.7" cy="235.3" r="3"/>
<circle cx="260.5" cy="240.7" r="3"/>
</g>
<!-- layer: DIMENSION -->
<g fill="none" stroke="#000" stroke-width=".26">
<path d="M385.7 179.6h8M385.7 178.2h8M389.7 176.2v5.4M389.7 177.6v35.9M385.7 190.9h8M385.7 190h8M385.7 211.5h8M209.4 258.3v8M218.7 258.3v8M219.7 258.3v8M224.8 253.7h12.8M226.8 249.7v8"/>
<path d="M235.6 249.7v8M239.9 258.3v8M240.8 258.3v8M249.4 253.7h22.7M249.8 258.3v8M251.4 249.7v8M270.1 249.7v8M283.9 253.7h21.2M285.9 249.7v8M303.1 249.7v8M207.4 262.3h44.4M207.4 270.9h34.5"/>
<path d="M209.4 266.9v8M239.9 266.9v8"/>
</g>
<!-- layer: 0 -->
<g fill="#000" stroke="#000" stroke-width=".26">
<path d="M388.8 177.1l-.2 .2 2.2 1.8zM388.6 177.3l2.2 1.8-.2 .2z"/>
<path d="M388.8 188.9l-.2 .2 2.2 1.8zM388.6 189.1l2.2 1.8-.2 .2z"/>
<path d="M388.8 188.9l-.2 .2 2.2 1.8zM388.6 189.1l2.2 1.8-.2 .2z"/>
<path d="M388.6 190l2 2 .2-.2zM388.6 190l.2-.2 2 2z"/>
<path d="M388.6 190l2 2 .2-.2zM388.6 190l.2-.2 2 2z"/>
<path d="M388.6 178.7l2 2 .2-.2zM388.6 178.7l.2-.2 2 2z"/>
<path d="M388.6 178.7l2 2 .2-.2zM388.6 178.7l.2-.2 2 2z"/>
<path d="M388.8 210.4l-.2 .2 2.2 1.8zM388.6 210.6l2.2 1.8-.2 .2z"/>
<path d="M227.7 252.6l-1.8 2.2 2-2zM227.7 252.6l-1.8 2.2-.2-.2z"/>
<path d="M234.5 254.6l.2 .2 1.8-2.2zM236.5 252.6l.2 .2-2 2z"/>
<path d="M250.3 254.6l.2 .2 1.8-2.2zM252.3 252.6l.2 .2-2 2z"/>
<path d="M271 252.6l-1.8 2.2 2-2zM271 252.6l-1.8 2.2-.2-.2z"/>
<path d="M286.8 252.6l-1.8 2.2 2-2zM284.8 254.6l2-2-1.8 2.2z"/>
<path d="M302 254.6l.2 .2 1.8-2.2zM304 252.6l.2 .2-2 2z"/>
<path d="M210.3 261.2l-1.8 2.3 2-2.1zM210.3 261.2l-1.8 2.3-.2-.3z"/>
<path d="M210.3 269.8l-1.8 2.2 2-2zM210.3 269.8l-1.8 2.2-.2-.2z"/>
<path d="M219.6 261.2l-2 2 .3 .3zM219.6 261.2l.2 .2-1.9 2.1z"/>
<path d="M219.6 261.2l-2 2 .3 .3zM219.6 261.2l.2 .2-1.9 2.1z"/>
<path d="M220.5 261.2l-1.8 2.3 2.1-2.1zM220.5 261.2l-1.8 2.3-.2-.3z"/>
<path d="M220.5 261.2l-1.8 2.3 2.1-2.1zM220.5 261.2l-1.8 2.3-.2-.3z"/>
<path d="M238.8 263.2l.2 .3 1.8-2.3zM240.8 261.2l.2 .2-2 2.1z"/>
<path d="M238.8 271.8l.2 .2 1.8-2.2zM240.8 269.8l.2 .2-2 2z"/>
<path d="M238.8 263.2l.2 .3 1.8-2.3zM240.8 261.2l.2 .2-2 2.1z"/>
<path d="M241.7 261.2l-1.8 2.3 2-2.1zM241.7 261.2l-1.8 2.3-.2-.3z"/>
<path d="M241.7 261.2l-1.8 2.3 2-2.1zM241.7 261.2l-1.8 2.3-.2-.3z"/>
<path d="M250.7 261.2l-2 2 .2 .3zM250.7 261.2l.2 .2-2 2.1z"/>
</g>
<!-- layer: ROOFPLAN -->
<path d="M225.3 214.4h11.8v4.5h-11.8zM291.7 214.4h-7.3v4.5h7.3M293.6 218.9h1.9M293.6 214.4h1.9M297.3 214.4h7.4v4.5h-7.4" fill="none" stroke="#000" stroke-width=".26"/>
<!-- layer: BORDER -->
<g fill="#000" stroke="#000" stroke-width=".26">
<path d="M393 22.9l-1.3 7.9-.3-.1zM393 22.9l-1.3 7.9z"/>
<path d="M392.7 22.8l-1.3 7.9 1.6-7.8zM392.7 22.8l-1.3 7.9z"/>
</g>
<!-- layer: WETAREA FIXTURES -->
<g fill="none" stroke="#000" stroke-width=".26">
<path d="M233.9 189.5v1.1h1.1M233.9 186.7v1.9M235 184.6h-1.1v1.2M235.2 190.6h4.7v6.3h-4.7zM235.6 196l.5 .5h2.3l.5-.5M235.6 196l.1-4.8 .4-.2h2.3l.5 .5v4.5M236 184.6h1.8M238.8 184.6h1.1v1.2M239.9 189.5v1.1h-1.1M239.9 186.7v1.9"/>
<circle cx="237.2" cy="193.8" r=".22"/>
<circle cx="237.2" cy="193.8" r=".18"/>
<circle cx="239.3" cy="191.4" r=".18"/>
<circle cx="239.3" cy="196.1" r=".18"/>
</g>
<g font-size="7.5">
<text x="102.5" y="104">Lower Ground Floor Plan</text>
<text x="91.2" y="260.5">Ground Floor Plan</text>
</g>
<g font-size="4.5">
<text x="24" y="18.6">Legend</text>
<text x="106.1" y="54.6">Garage</text>
<text x="159.2" y="54.6">SUB-FLOOR</text>
<text x="163.8" y="59.7">AREA</text>
<text x="213.4" y="96.2">A</text>
<text x="103" y="185.6">Sun</text>
<text x="71.1" y="191.6">B</text>
<text x="102.8" y="190.6">room</text>
<text x="119.2" y="187">Bedroom 4</text>
<text x="150" y="187.1">Entry</text>
<text x="309.3" y="190.3">Living / Dining</text>
<text x="366.2" y="191.2">B</text>
<text x="188.8" y="195.4">Study</text>
<text x="245.2" y="195.6">Kitchen</text>
<text x="165.1" y="199.5">Shr</text>
<text x="228.1" y="198.3">Ldry</text>
<text x="213.4" y="250.9">A</text>
<text x="28.4" y="283.6">MR R CLARKE &amp; MS A HO</text>
<text x="143.6" y="283.6">9 MORRICE STREET LANE COVE NSW 2066</text>
<text x="293.3" y="283.9">1:100</text>
<text x="322.3" y="283.9">3 OF 8</text>
<text x="354.4" y="283.8">7768</text>
<text x="377.3" y="283.7">H</text>
</g>
<text font-size="3.2" x="366.2" y="283.8">/16</text>
<g font-size="2.6">
<text x="30.1" y="34.9">SAC</text>
<text x="45.9" y="34.5">Air Conditioning</text>
<text x="381.6" y="31.8" transform="rotate(2 381.6 31.8)">M.N.</text>
<text x="394.6" y="34.5" transform="rotate(5 394.6 34.5)">T.N.</text>
<text x="45.9" y="37.4">Compressor</text>
<text x="31.5" y="44">AC</text>
<text x="45.9" y="43.7">Air Conditioning Unit</text>
<text x="46" y="46.6">Wall Mounted</text>
<text x="32.6" y="52.7">DP</text>
<text x="45.8" y="53.1">Downpipe</text>
<text x="31.9" y="59.2">EL</text>
<text x="45.9" y="59.4">Eave Light</text>
<text x="29.7" y="66.1">HWU</text>
<text x="45.8" y="66.2">Hot Water Unit</text>
<text x="46" y="69.1">Wall Mounted</text>
<text x="33.4" y="76.1">MH</text>
<text x="45.8" y="75.7">Manhole</text>
<text x="31" y="83">MB</text>
<text x="45.8" y="84.5">Meter Box - Electrical</text>
<text x="30.1" y="92.2">GAS</text>
<text x="45.8" y="93">Meter - Gas</text>
<text x="27.5" y="99.4">WATER</text>
<text x="45.8" y="100.6">Meter - Water</text>
<text x="29.7" y="107.1">SD</text>
<text x="45.9" y="111.5">relocate as required</text>
<text x="45.9" y="108.5">Satellite Dish - Owner to</text>
<text x="45.9" y="119.2">Smoke Detector - Existing</text>
<text x="207.5" y="121.4">Make good to</text>
<text x="207.6" y="124.3">existing Parquetry</text>
<text x="35" y="128.1">s</text>
<text x="45.9" y="128.4">Smoke Detector - Proposed</text>
<text x="207.6" y="127.3">done by Owner</text>
<text x="32.3" y="137.5">ST</text>
<text x="45.9" y="137.1">Stack</text>
<text x="190.2" y="135.6">Semi- Detached</text>
<text x="191.2" y="132.7">Single Storey</text>
<text x="231.4" y="135.7">Remove brick head &amp;</text>
<text x="33.6" y="143">T</text>
<text x="191.2" y="138.6">Brick Cottage</text>
<text x="193.8" y="141.5">(Tile Roof)</text>
<text x="231.4" y="138.6">nib shown dashed &amp;</text>
<text x="231.4" y="141.5">build up exist. stud</text>
<text x="285.2" y="141.5">Pack out in masonry</text>
<text x="46" y="144.7">Tap - Garden</text>
<text x="196.4" y="144.4">No.11</text>
<text x="231.5" y="144.4">wall as required</text>
<text x="285.3" y="147.3">over</text>
<text x="285.3" y="144.4">to support brickwork</text>
<text x="315.3" y="144.1">Replace ceiling</text>
<text x="315.4" y="147">&amp; fit new 90mm cornices</text>
<text x="27" y="151.9">T.V.</text>
<text x="45.9" y="153.7">Owner to relocate</text>
<text x="46" y="150.8">TV Antenna -</text>
<text x="188.9" y="153.5">Demolish part wall &amp;</text>
<text x="220.4" y="150.5">Replace ceiling &amp;</text>
<text x="220.6" y="153.4">fit new 90mm</text>
<text x="269.9" y="154.6">Frame up ceiling</text>
<text x="46" y="156.7">as required</text>
<text x="71" y="161.4">POA</text>
<text x="189" y="156.4">make good</text>
<text x="220.5" y="156.4">cove cornices</text>
<text x="244.2" y="160">demolish existing</text>
<text x="244.2" y="157.1">Strip out fixtures &amp;</text>
<text x="270" y="157.5">as required</text>
<text x="296.7" y="156.6">Form New Bulkhead</text>
<text x="296.7" y="159.5">between cornices</text>
<text x="33.1" y="163.7">VP</text>
<text x="45.9" y="164.5">Sewer Vent Pipe</text>
<text x="244.1" y="162.9">kitchen cupboards</text>
<text x="31.1" y="171.3">WL</text>
<text x="46" y="172">Wall Light</text>
<text x="166.3" y="170">Frame up ceiling</text>
<text x="166.4" y="172.9">as required</text>
<text x="185.9" y="173.3">s</text>
<text x="235" y="173.7">3</text>
<text x="272.5" y="172.1">SD</text>
<text x="286.9" y="172.8">Demolish exist</text>
<text x="32.4" y="179.5">G</text>
<text x="45.9" y="179.4">Gully</text>
<text x="107.3" y="179.3">4</text>
<text x="154.9" y="175.8">SL</text>
<text x="173.4" y="179.2">MH</text>
<text x="212.3" y="179.4">Up</text>
<text x="227.5" y="177.6">820 CSD</text>
<text x="263.9" y="177.4">SL</text>
<text x="287" y="175.7">bulkhead</text>
<text x="352.5" y="174.1">EL</text>
<text x="388" y="175.1" transform="rotate(-90 388 175.1)">Existing</text>
<text x="161.4" y="180.7">3</text>
<text x="173.2" y="184.7">LIN</text>
<text x="229.3" y="182.3">Remove</text>
<text x="229.3" y="185.3">robe</text>
<text x="285" y="185.8">Demolish existing</text>
<text x="315.9" y="182.9">1</text>
<text x="31.3" y="186">HL</text>
<text x="46" y="187.3">Heater/Light</text>
<text x="231.6" y="191.1">3</text>
<text x="260" y="186.1">2</text>
<text x="285.1" y="188.7">walls shown dashed</text>
<text x="388.6" y="188.5" transform="rotate(-90 388.6 188.5)">1045</text>
<text x="30.1" y="196.8">SL</text>
<text x="46.3" y="196.7">Skylight - Existing to</text>
<text x="310.9" y="197">Demolish exist laundry</text>
<text x="352.3" y="192.7">EL</text>
<text x="385.2" y="195.1" transform="rotate(-90 385.2 195.1)">90</text>
<text x="46.3" y="199.6">be removed</text>
<text x="81.8" y="202.6">WL</text>
<text x="165.4" y="202.7">HL</text>
<text x="194.3" y="200.4">Form new</text>
<text x="194.4" y="203.3">stud wall</text>
<text x="247.5" y="198.1">Provide new plumbing</text>
<text x="247.6" y="201">&amp; electrical</text>
<text x="272.5" y="200.9">SD</text>
<text x="287.2" y="202.7">HL</text>
<text x="311" y="200">&amp; strip out plumbing,</text>
<text x="311" y="202.9">tiles &amp; fixtures</text>
<text x="131" y="207.9">AC</text>
<text x="247.6" y="207.4">Demolish wall</text>
<text x="314.3" y="207.9">AC</text>
<text x="352" y="208">EL</text>
<text x="388.6" y="204.7" transform="rotate(-90 388.6 204.7)">2065</text>
<text x="154" y="215.3">MB</text>
<text x="156.6" y="212.5">EL</text>
<text x="239.2" y="210.3" transform="rotate(-90 239.2 210.3)">820 CSD</text>
<text x="247.7" y="210.3">shown dashed</text>
<text x="359.6" y="213.7">DP</text>
<text x="78.8" y="216.3">Resheet Ceiling</text>
<text x="78.8" y="219.2">in Sunroom &amp; Fit</text>
<text x="114.9" y="219.6">DP</text>
<text x="125.3" y="219.5">SAC</text>
<text x="146.3" y="219.6">WL</text>
<text x="173.4" y="221.4">Provide Ducting</text>
<text x="206.7" y="221.8">Remove exist</text>
<text x="228.3" y="221.7">Demolish existing</text>
<text x="249.8" y="218.8">EL - Remove Eave</text>
<text x="254.6" y="221.9">Light &amp; Replace</text>
<text x="275.5" y="219.6">HWU</text>
<text x="276.6" y="221.6">Remove exist</text>
<text x="295.3" y="221.2">Relocate</text>
<text x="309.5" y="220.3">SAC</text>
<text x="338.7" y="217.5">T</text>
<text x="343.1" y="217.2">G</text>
<text x="78.8" y="222.1">New &quot;Duo&quot; Cornice.</text>
<text x="110.1" y="224.9">Line of Proposed</text>
<text x="110.1" y="227.9">First Floor over</text>
<text x="173.3" y="224.3">For Exhaust Fan</text>
<text x="202.3" y="222.2">5</text>
<text x="206.8" y="224.7">window &amp; alter</text>
<text x="206.8" y="227.6">opening</text>
<text x="228.4" y="227.5">place complete</text>
<text x="228.4" y="224.6">chimney &amp; fire</text>
<text x="254.8" y="224.8">With Exterior</text>
<text x="254.8" y="227.7">Wall Light</text>
<text x="276.7" y="224.5">window &amp; alter</text>
<text x="276.7" y="227.4">opening</text>
<text x="295.5" y="224.2">VP</text>
<text x="110.1" y="230.8">shown dotted.</text>
<text x="188.3" y="232.5">Bulkhead</text>
<text x="228.4" y="230.4">shown dashed</text>
<text x="254.7" y="233.6">(By Owner)</text>
<text x="254.9" y="230.7">To Be Supplied</text>
<text x="188.3" y="235.4">below stairs</text>
<text x="230.5" y="236.1">W8</text>
<text x="293.8" y="236.1">W9</text>
<text x="217.7" y="244.8">Provide a 450mm Shading</text>
<text x="222.1" y="241.8">FD 1209 Obscure</text>
<text x="257.7" y="241.5">W10</text>
<text x="280.3" y="244.8">Provide A 450mm Shading</text>
<text x="285.7" y="241.9">FD 1117 Special</text>
<text x="219" y="247.7">Device Over Window (8)</text>
<text x="230.1" y="249.7">=</text>
<text x="251.4" y="246.2">FD 1115 x 1835</text>
<text x="252" y="252">To Suit Existing</text>
<text x="257.6" y="249.1">Special</text>
<text x="281.8" y="247.7">Device Over Window (9)</text>
<text x="217.4" y="257.5">90</text>
<text x="228.7" y="252.6">885</text>
<text x="229.3" y="256.4">BO</text>
<text x="258.9" y="256.4">BO</text>
<text x="290.7" y="252.6">1720</text>
<text x="292.6" y="256.4">BO</text>
<text x="211.5" y="261.3">935</text>
<text x="226.3" y="261.3">2025</text>
<text x="238.6" y="258.1">90</text>
<text x="242.7" y="261.3">900</text>
<text x="262.2" y="262.4">Remove and Replace</text>
<text x="192.9" y="267.3">Exist Wall</text>
<text x="221.2" y="269.8">3050</text>
<text x="243.4" y="265.1">Nib</text>
<text x="265" y="265.3">Existing Window</text>
<text x="19.7" y="283.8">FOR:</text>
<text x="137.3" y="283.6">AT:</text>
<text x="283" y="283.9">SCALE:</text>
<text x="311.6" y="283.9">SHEET:</text>
<text x="340.8" y="283.9">JOB NO:</text>
</g>
<g font-size="2.2">
<text x="209.9" y="183.1">1</text>
<text x="210.3" y="185.5">2</text>
<text x="210.4" y="187.9">3</text>
<text x="210.4" y="190.3">4</text>
<text x="210.3" y="192.7">5</text>
<text x="210.4" y="195.1">6</text>
<text x="210.4" y="197.5">7</text>
</g>
</svg>
